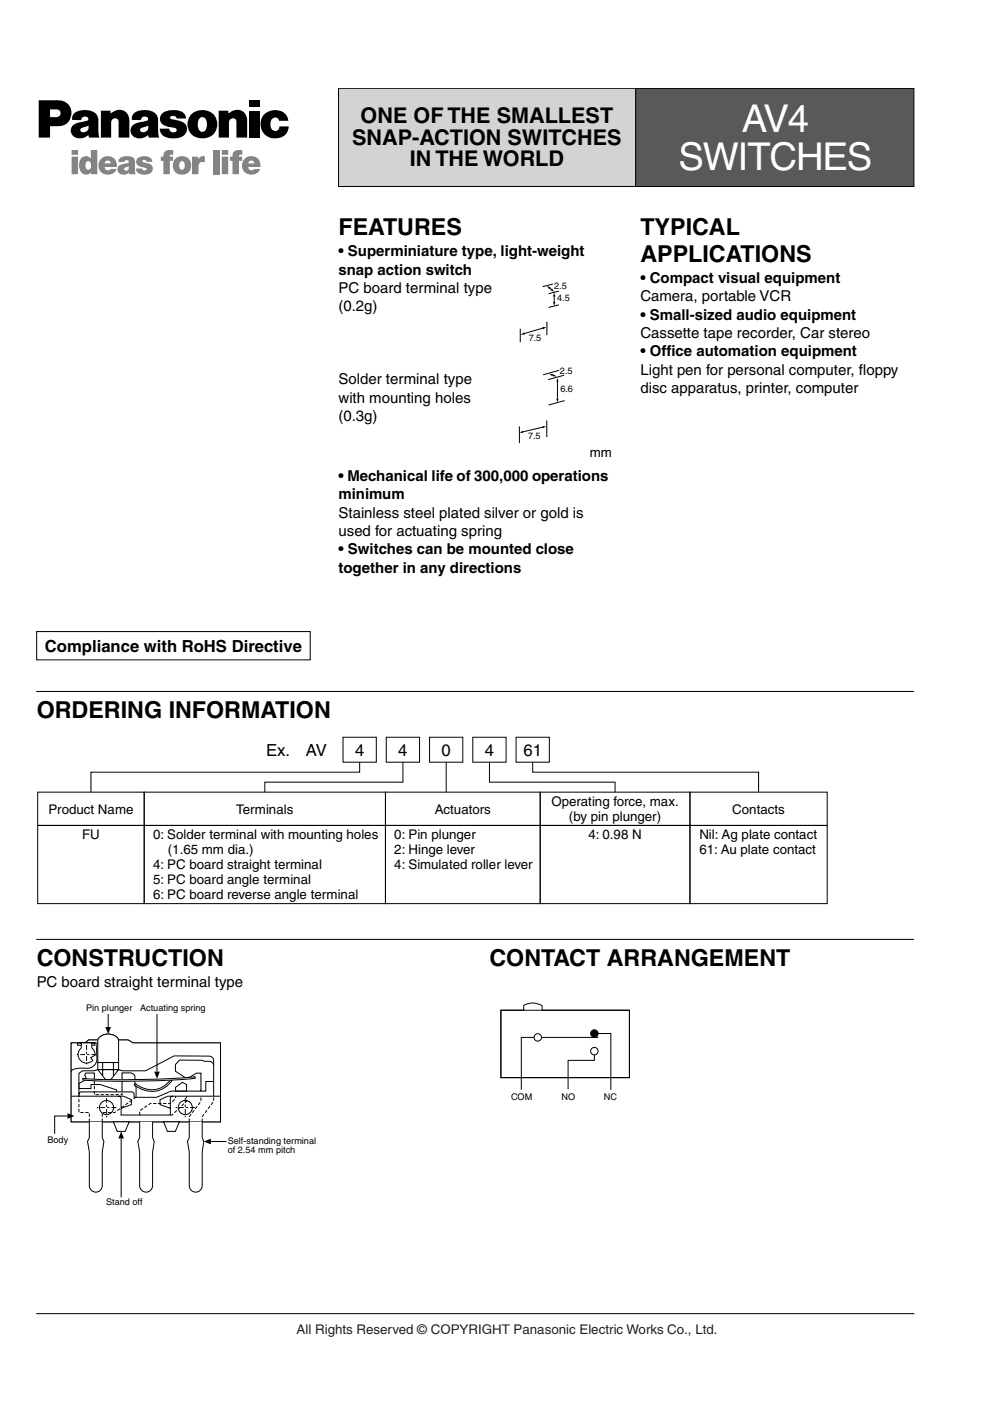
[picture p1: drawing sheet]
<svg xmlns="http://www.w3.org/2000/svg" width="210mm" height="297mm" viewBox="0 0 210 297" stroke-linecap="round" stroke-linejoin="round" font-family="sans-serif">
<path d="M7.8 146.6h186M7.8 199.2h186M7.8 278.5h186" fill="none" stroke="#000" stroke-width=".21"/>
<path d="M71.8 18.7h63v20.8h-63z" fill="#d1d3d4"/>
<path d="M134.8 18.7h59v20.8h-59z" fill="#58595b"/>
<path d="M71.7 18.7h122.2M71.8 18.8v20.6M134.8 18.6v21M193.8 18.8v20.6M71.7 39.5h122.2" fill="none" stroke="#000" stroke-width=".21"/>
<path d="M7.8 7.2h187.7v11.3h-187.7z" fill="#fff"/>
<g fill="#000">
<path d="M21.4 23.5h2l.1 .6a2.24 2.24 0 0 1 2.5-.7 2.24 2.24 0 0 1 1.4 2.2v3.6h-2.3v-3.5l-.3-.5a.86 .86 0 0 0-1.1 .3l-.1 .5v3.2h-2.2zM34.5 24a4.3 4.3 0 0 1 4.4-.1l.4 .5 .1 .7h-2v-.3a.79 .79 0 0 0-1.3 .2 1.89 1.89 0 0 0 1.5 .5 1.84 1.84 0 0 1 1.8 1 1.84 1.84 0 0 1-.2 2 4.2 4.2 0 0 1-4.7 .2l-.5-.6-.1-.8h2a.88 .88 0 0 0 .5 .7 .88 .88 0 0 0 1-.1l.1-.3a1.68 1.68 0 0 0-1.8-.7 1.72 1.72 0 0 1-1.6-1 1.72 1.72 0 0 1 .4-1.9zM46.4 23.5h2v.6a2.24 2.24 0 0 1 2.6-.7 2.24 2.24 0 0 1 1.4 2.2v3.6h-2.3v-3.5l-.3-.5a.86 .86 0 0 0-1.1 .3l-.2 .5v3.2h-2.1zM52.8 23.5h2.1v5.7h-2.1zM52.8 21.3h2.1v1.4h-2.1zM55.9 24.4a3 3 0 0 1 5.2 1.1v.1h-1.9a.87 .87 0 0 0-.9-.7 .87 .87 0 0 0-.9 .7 1.52 1.52 0 0 0 .9 2.2l.6-.2 .3-.8h2a2.66 2.66 0 0 1-3.4 2.5 3.1 3.1 0 0 1-1.9-4.9z"/>
<path d="M8.2 21.3v7.9h2.4v-2.4h1.6a2.79 2.79 0 0 0 2.9-3.1 2.79 2.79 0 0 0-3.4-2.4zM10.6 23.2l1.8 .1a.83 .83 0 0 1 .4 .9 .83 .83 0 0 1-.6 .6h-1.6z"/>
<path d="M15.8 24a1.56 1.56 0 0 0-.5 1.4l1.9 .1a.77 .77 0 0 1 .7-.8 .77 .77 0 0 1 .8 .6 1.08 1.08 0 0 1-1.2 .5 2.31 2.31 0 0 0-2.5 1.9 2.1 2.1 0 0 0 1.6 1.6 2.1 2.1 0 0 0 2.1-.7l.2 .6h2.2l-.2-.7v-1a4.8 4.8 0 0 0-.6-3.4 4 4 0 0 0-4.5-.1zM17.2 27.2l1.6-.6-.1 .7a.91 .91 0 0 1-.8 .8 .91 .91 0 0 1-.9-.6z"/>
<path d="M28.4 24a1.55 1.55 0 0 0-.4 1.4l1.9 .1a.77 .77 0 0 1 .7-.8 .77 .77 0 0 1 .8 .6 1.08 1.08 0 0 1-1.2 .5 2.31 2.31 0 0 0-2.5 1.9 2.1 2.1 0 0 0 1.5 1.6 2.1 2.1 0 0 0 2.2-.7l.2 .6h2.2l-.2-.7-.1-1a4.8 4.8 0 0 0-.5-3.4 4 4 0 0 0-4.6-.1zM29.8 27.2l1.6-.6v.7a.91 .91 0 0 1-.8 .8 .91 .91 0 0 1-.9-.6z"/>
<path d="M40.8 24a3.1 3.1 0 0 0 .1 4.6 3.1 3.1 0 0 0 4.6-.4 3.2 3.2 0 0 0-.5-4.2 3.2 3.2 0 0 0-4.2 0zM42.4 25a.88 .88 0 0 1 .9-.1 .88 .88 0 0 1 .5 .8l.1 .7a1.13 1.13 0 0 1-1.1 1.5 1.84 1.84 0 0 1-.4-2.9z"/>
</g>
<g fill="#808080">
<path d="M29.3 33.5a2.35 2.35 0 0 1 2.9 .3l.1 .5h-1.2a.41 .41 0 0 0-.5-.4 .41 .41 0 0 0-.4 .4l.7 .2a1.27 1.27 0 0 1 1.3 .6 1.27 1.27 0 0 1-.1 1.4 2.27 2.27 0 0 1-3.2-.4l-.1-.4h1.3a.47 .47 0 0 0 .5 .5 .47 .47 0 0 0 .4-.5l-.7-.2a1.22 1.22 0 0 1-1.3-1.7z"/>
<path d="M34.9 32.2l.5-.3 1.3-.1v1h-.6l-.1 .1v.3h.7v.9h-.7v2.8h-1.4v-2.8h-.5v-.9h.5l.1-.5z"/>
<path d="M40.7 33.2h1.3v.6a1.09 1.09 0 0 1 1.4-.6v1.2h-.3a.79 .79 0 0 0-1 .6v1.9h-1.4z"/>
<path d="M45.3 31.8h1.3v5.1h-1.3z"/>
<path d="M49.6 32.2l.5-.3 1.3-.1v1h-.6l-.1 .1-.1 .3h.7v.9h-.6v2.8h-1.4v-2.8h-.6v-.9h.6v-.5z"/>
<path d="M15.2 31.8h1.3v1h-1.3zM15.2 33.2h1.3v3.7h-1.3z"/>
<path d="M17.3 33.4a1.33 1.33 0 0 1 2 .2v-1.8h1.3v5.1h-1.3v-.4a1.43 1.43 0 0 1-1.6 .4 1.43 1.43 0 0 1-.9-1.4v-.4a2.13 2.13 0 0 1 .5-1.7zM18.4 34.2l-.3 .9a.66 .66 0 0 0 .6 .9 .66 .66 0 0 0 .6-.9 .68 .68 0 0 0-.2-.7 .68 .68 0 0 0-.7-.2z"/>
<path d="M21.4 33.7a2 2 0 0 1 2.3-.4 2 2 0 0 1 1.1 2.1h-2.6a.71 .71 0 0 0 .4 .7 .71 .71 0 0 0 .8-.2h1.3a2.01 2.01 0 0 1-2.9 .9 2.01 2.01 0 0 1-.4-3.1zM22.4 34.2l-.2 .5h1.3a.64 .64 0 0 0-.4-.6 .64 .64 0 0 0-.7 .1z"/>
<path d="M25.4 33.6l1.1-.5a1.89 1.89 0 0 1 2.1 .8v2.5l.2 .5h-1.4l-.1-.3a1.52 1.52 0 0 1-2.3-.3 1.32 1.32 0 0 1 1.5-1.6l.7-.2v-.4a.55 .55 0 0 0-.9 .2h-1.2zM26.4 35.6a.48 .48 0 0 0 .5 .6 .48 .48 0 0 0 .4-.6v-.3z"/>
<path d="M36.6 35.1a2 2 0 0 1 4 0 2 2 0 0 1-4 0zM38.3 34.2l-.3 .9a.65 .65 0 0 0 .6 .9 .65 .65 0 0 0 .6-.9 .67 .67 0 0 0-.2-.7 .67 .67 0 0 0-.7-.2z"/>
<path d="M47 31.8h1.4v1h-1.4zM47 33.2h1.4v3.7h-1.4z"/>
<path d="M51.8 33.7a2 2 0 0 1 2.4-.4 2 2 0 0 1 1 2.1h-2.6a.71 .71 0 0 0 .5 .7 .71 .71 0 0 0 .8-.2h1.3a2.01 2.01 0 0 1-3 .9 2.01 2.01 0 0 1-.4-3.1zM52.8 34.2l-.2 .5h1.3a.64 .64 0 0 0-.4-.6 .64 .64 0 0 0-.7 .1z"/>
</g>
<g fill="none" stroke="#000" stroke-width=".21">
<path d="M110.3 69.7v2.9M115.2 69.5l-4.2 1.3M116 68.2v2.9M116.4 61l.6 .5M117 79.5l.5 .1M117.2 60.2l-2.2 .6M117.5 62.7v1.5M118.5 61.7l-2.2 .6M118.5 64.6l-2.2 .6M118.6 78.5l-3.5 1M119.6 79.5l-3.4 1M110.1 90.4v3.5"/>
<path d="M115.2 90.5l-4.5 1.1M115.9 89.1v3.6M118.2 80.7v4M119.7 84.9l-3.4 1M7.8 133.9h58v6h-58z"/>
</g>
<path d="M110.3 71l.8-.5 .2 .5zM115 69.3h.9l-.8 .5zM115.9 60.5l.9 .4-.4 .4zM116.4 79.2l.8 .1-.1 .5zM117 61.1l.6 .8-.9-.4zM117.5 62l.3 .8h-.6zM117.2 64h.6l-.3 .9zM117.4 79.3l.7 .6-.9-.1zM110.1 91.8l.7-.5 .1 .5zM115 90.3l.9 .1-.8 .4zM118.2 80.1l.2 .8h-.5zM117.9 84.6h.5l-.2 .8z" fill="#000"/>
<path d="M7.6 156h168v35.9h-168z" fill="#fff"/>
<g fill="none" stroke="#000" stroke-width=".21">
<path d="M72.7 156.3h7.1v5.3h-7.1zM81.9 156.3h7.1v5.3h-7.1zM91.1 156.3h7v5.3h-7zM100.2 156.3h7.1v5.3h-7.1zM109.4 156.3h7.1v5.3h-7.1zM8 168h22.6v7h-22.6zM8 175h22.6v16.6h-22.6zM30.6 168h51.1v7h-51.1zM30.6 175h51.1v16.6h-51.1zM76.3 161.6v2.1h-57v4.3M81.7 168h32.8v7h-32.8zM81.7 175h32.8v16.6h-32.8z"/>
<path d="M85.4 161.6v4.2h-29.3v2.2M94.6 161.6v6.4M103.8 161.6v4.2h26.6v2.2M112.9 161.6v2.1h47.9v4.3M114.5 168h31.8v7h-31.8zM114.5 175h31.8v16.6h-31.8zM146.3 168h29.1v7h-29.1zM146.3 175h29.1v16.6h-29.1z"/>
</g>
<path d="M9.9 212.4h57.8v43.7h-57.8z" fill="#fff"/>
<g fill="#fff" stroke="#000" stroke-width=".21">
<path d="M15.1 221.1h2.9l.8-.6h8.4l1 .6h18.6v16.8h-31.7z"/>
<path d="M15.1 221.1h2.9l.8-.6h2a2.53 2.53 0 0 1 4.3 0h2.1l1 .6h18.6v16.8h-31.7z"/>
<path d="M18.9 237.9h2.8v3.3l.3 .8-.3 2.3v7.1a1.37 1.37 0 0 1-1.4 1.4 1.37 1.37 0 0 1-1.4-1.4v-7.1l-.3-2.3 .3-.8z"/>
<path d="M24 237.9h3.4l-.9 2h-1.6z"/>
<path d="M29.6 237.9h2.8v3.3l.3 .8-.3 2.3v7.1a1.37 1.37 0 0 1-1.4 1.4 1.37 1.37 0 0 1-1.4-1.4v-7.1l-.4-2.3 .4-.8z"/>
<path d="M40.1 237.9h2.8v3.3l.3 .8-.3 2.3v7.1a1.37 1.37 0 0 1-1.4 1.4 1.37 1.37 0 0 1-1.4-1.4v-7.1l-.4-2.3 .4-.8z"/>
<path d="M34.7 237.9h3.3l-.8 2h-1.7z"/>
</g>
<g fill="none" stroke="#000" stroke-width=".21">
<path d="M16.4 221.1h3.7v.5h-3.7zM17 221.1h3.6M25.7 241.4v12.5"/>
<circle cx="22.6" cy="234.8" r="1.5"/>
<circle cx="39.3" cy="234.8" r="1.5"/>
</g>
<path d="M25.7 239.9l.6 1.5h-1.2z" fill="#000"/>
<path d="M21.2 219.8a2.8 2.8 0 0 1 3.8 .4l.1 .4v4.7h-4.4v-4.7z" fill="#fff" stroke="#000" stroke-width=".21"/>
<g fill="none" stroke="#000" stroke-width=".21">
<path d="M15.1 232.4h8.9a1.68 1.68 0 0 1 1.6 .3l.1 3.7h10.4v-2.5a1.35 1.35 0 0 1 .2-1.4l10.5-.1M20 228.8v-1.3h-1.8l-.2 .4 .4 1-1.7 .8v1.1h2.6v-.9h2l3.4 1.2v.4M20.6 221.1l-.1 2.4a2.3 2.3 0 0 1-.5 2.4 2.3 2.3 0 0 1-2.3 .6h-.7a2.92 2.92 0 0 0-1.9 .6M20.7 225.3h4.4v1.5h-4.4zM20.7 226.8h4.4l-1.6 2.1h-1.1zM20.7 226.8l-.8 .2h-2.4l-.8 .6v4.8M21.8 225.3v2.7M24 225.3v2.7M25.1 226.8l.8 .2h5l6-3.1h6.3a2.02 2.02 0 0 1 2 .6l.1 7.9M25.1 232.4h1.1l1.6 .7v1.1l-2.1 .8M25.9 231.5v-4h.6a2.12 2.12 0 0 1 2 .5l.1 1.3a1.14 1.14 0 0 0 .2 1.1v2.2M36.6 232.4h-1l-1.7 .7v1.1l2.2 .8"/>
<path d="M45.3 225.9a1.22 1.22 0 0 0-1.6-.9l-.8-.2h-4.9l-.8 .9v1.4l2.1 1.4 .9-.1 1.5-.9h.9v3.8M45.3 229.3h-1.7v2h-7.3l-3.1 1.3h-4.8v-.9l-.5-.2h-10.7l-.4 .2-.1 .3"/>
</g>
<path d="M18.9 237.9v-2h-2.2v-3.5M20 229.2v2.9h5.9v-.6M21.7 237.9v-2h2.6l4.5-3.3" fill="none" stroke="#000" stroke-width=".21" stroke-dasharray=".7 .4" stroke-linecap="butt"/>
<path d="M28.7 229.8a5 5 0 0 0 7.5-.9l.3 .2a5.3 5.3 0 0 1-8 .9z" fill="#fff" stroke="#000" stroke-width=".21"/>
<path d="M22.9 215v2.7M33.3 215v12.2M37.2 230.5l1.5-1 .8 .4v1.4h-2.3zM44.7 242h3.3" fill="none" stroke="#000" stroke-width=".21"/>
<path d="M29.6 236.4v-.9l2.3-1.5h4.2l1.1-1.1v-.5M36.1 236.4h.4l3-2.9v-1.1M40.1 237.9v-1.2l2.5-3.2v-1.1M42.9 237.9v-1.2l2.4-3.2v-1.1" fill="none" stroke="#000" stroke-width=".21" stroke-dasharray=".7 .4" stroke-linecap="butt"/>
<path d="M22.3 217.7h1.2l-.6 1.5zM14.3 236l1.5 .6-1.5 .6zM32.7 227.2h1.2l-.6 1.5zM43.2 242l1.5-.6v1.2z" fill="#000"/>
<path d="M22.6 232.8v4.1M24.7 234.8h-4.1M39.3 232.8v4.1M41.3 234.8h-4.1" fill="none" stroke="#000" stroke-width=".21" stroke-dasharray="1 .4 .5 .4" stroke-linecap="butt"/>
<path d="M17.2 221.1h2.3v1.1a1.78 1.78 0 0 1 .6 1.5l-.9 .5 .5 .6a1.8 1.8 0 0 1-2.7 0 1.8 1.8 0 0 1 .2-2.6z" fill="#fff" stroke="#000" stroke-width=".21"/>
<path d="M18.4 221.5v4.1M20.4 223.6h-4.1" fill="none" stroke="#000" stroke-width=".21" stroke-dasharray="1 .4 .5 .4" stroke-linecap="butt"/>
<path d="M17.6 228.6a162.6 162.6 0 0 0 23.8-.3v.3l-2.1 .2-8.6 .4a118.9 118.9 0 0 1-13.1-.2z" fill="#fff" stroke="#000" stroke-width=".21"/>
<path d="M14.3 236.6h-2.7v3.8" fill="none" stroke="#000" stroke-width=".21"/>
<path d="M105.9 212.4h27.9v21.5h-27.9z" fill="#fff"/>
<circle cx="126" cy="219.1" r=".79" fill="#000" stroke="#000" stroke-width=".21"/>
<path d="M126 219.1h3.5v12M126.9 220h-16.4v11M126 222.9v1.9h-5.6v6.1" fill="none" stroke="#000" stroke-width=".21"/>
<g fill="#fff" stroke="#000" stroke-width=".21">
<circle cx="114" cy="220" r=".79"/>
<circle cx="126" cy="222.9" r=".79"/>
</g>
<path d="M106.2 214.2h4.9v-1a3.8 3.8 0 0 1 3.8 0v1h18.6v14.3h-27.3zM106.2 214.2h27.3v14.3h-27.3z" fill="none" stroke="#000" stroke-width=".21"/>
<g font-size="8.1" fill="#fff">
<text x="157.3" y="27.9">AV4</text>
<text x="143.9" y="36">SWITCHES</text>
</g>
<g font-size="4.9">
<text x="71.8" y="49.9">FEATURES</text>
<text x="135.8" y="49.9">TYPICAL</text>
<text x="135.8" y="55.5">APPLICATIONS</text>
<text x="7.8" y="152.2">ORDERING INFORMATION</text>
<text x="7.8" y="204.8">CONSTRUCTION</text>
<text x="103.8" y="204.8">CONTACT ARRANGEMENT</text>
</g>
<g font-size="4.6">
<text x="76.5" y="26.1">ONE OF THE SMALLEST</text>
<text x="74.7" y="30.7">SNAP-ACTION SWITCHES</text>
<text x="86.9" y="35.3">IN THE WORLD</text>
</g>
<g font-size="3.5">
<text x="9.5" y="138.2">Compliance with RoHS Directive</text>
<text x="56.4" y="160.2">Ex.</text>
<text x="64.9" y="160.2">AV</text>
<text x="75.3" y="160.2">4</text>
<text x="84.4" y="160.2">4</text>
<text x="93.6" y="160.2">0</text>
<text x="102.8" y="160.2">4</text>
<text x="111" y="160.2">61</text>
</g>
<g font-size="3.2">
<text x="71.8" y="54.4">• Superminiature type, light-weight</text>
<text x="71.8" y="58.2">snap action switch</text>
<text x="71.8" y="62.1">PC board terminal type</text>
<text x="71.8" y="66">(0.2g)</text>
<text x="135.8" y="60">• Compact visual equipment</text>
<text x="135.8" y="63.9">Camera, portable VCR</text>
<text x="135.8" y="67.8">• Small-sized audio equipment</text>
<text x="135.8" y="71.6">Cassette tape recorder, Car stereo</text>
<text x="135.8" y="75.5">• Off</text>
<text x="141.3" y="75.5">ice automation equipment</text>
<text x="71.8" y="81.5">Solder terminal type</text>
<text x="135.8" y="79.4">Light pen for personal computer, f</text>
<text x="135.8" y="83.3">disc apparatus, printer, computer</text>
<text x="182.1" y="79.4">loppy</text>
<text x="71.8" y="85.4">with mounting holes</text>
<text x="71.8" y="89.3">(0.3g)</text>
<text x="71.8" y="102">• Mechanical life of 300,000 operations</text>
<text x="71.8" y="105.9">minimum</text>
<text x="71.8" y="109.7">Stainless steel plated silver or gold is</text>
<text x="71.8" y="113.6">used for actuating spring</text>
<text x="71.8" y="117.5">• Switches can be mounted close</text>
<text x="71.8" y="121.4">together in any directions</text>
<text x="7.8" y="209.2">PC board straight terminal type</text>
</g>
<g font-size="2.8">
<text x="125.1" y="96.8">mm</text>
<text x="10.3" y="172.5">Product Name</text>
<text x="50.1" y="172.5">Terminals</text>
<text x="92.2" y="172.5">Actuators</text>
<text x="116.9" y="170.9">Operating force, max.</text>
<text x="155.3" y="172.5">Contacts</text>
<text x="17.4" y="178">FU</text>
<text x="32.5" y="178">0: Solder terminal with mounting holes</text>
<text x="83.6" y="178">0: Pin plunger</text>
<text x="120.6" y="174.1">(by pin plunger)</text>
<text x="124.8" y="178">4: 0.98 N</text>
<text x="148.3" y="178">Nil: Ag plate contact</text>
<text x="32.5" y="184.3">4: PC board straight terminal</text>
<text x="35.6" y="181.1">(1.65 mm dia.)</text>
<text x="83.6" y="181.1">2: Hinge lever</text>
<text x="83.6" y="184.3">4: Simulated roller lever</text>
<text x="148.3" y="181.1">61: Au plate contact</text>
<text x="32.5" y="187.5">5: PC board angle terminal</text>
<text x="32.5" y="190.7">6: PC board reverse angle terminal</text>
</g>
<text font-size="2.8" fill="#231f20" x="62.9" y="282.8">All Rights Reserved © COPYRIGHT Panasonic Electric Works Co., Ltd.</text>
<g font-size="1.9">
<text x="117.5" y="61.2">2.5</text>
<text x="118.1" y="63.8">4.5</text>
<text x="112.1" y="72.3">7.5</text>
<text x="118.7" y="79.2">2.5</text>
<text x="118.8" y="83.1">6.6</text>
<text x="112" y="93.2">7.5</text>
<text x="18.3" y="214.4">Pin plunger</text>
<text x="29.7" y="214.4">Actuating spring</text>
<text x="108.3" y="233.3">COM</text>
<text x="119" y="233.3">NO</text>
<text x="128" y="233.3">NC</text>
<text x="10.1" y="242.3">Body</text>
<text x="48.3" y="242.5">Self-standing terminal</text>
<text x="48.3" y="244.5">of 2.54 mm pitch</text>
<text x="22.5" y="255.5">Stand off</text>
</g>
</svg>
